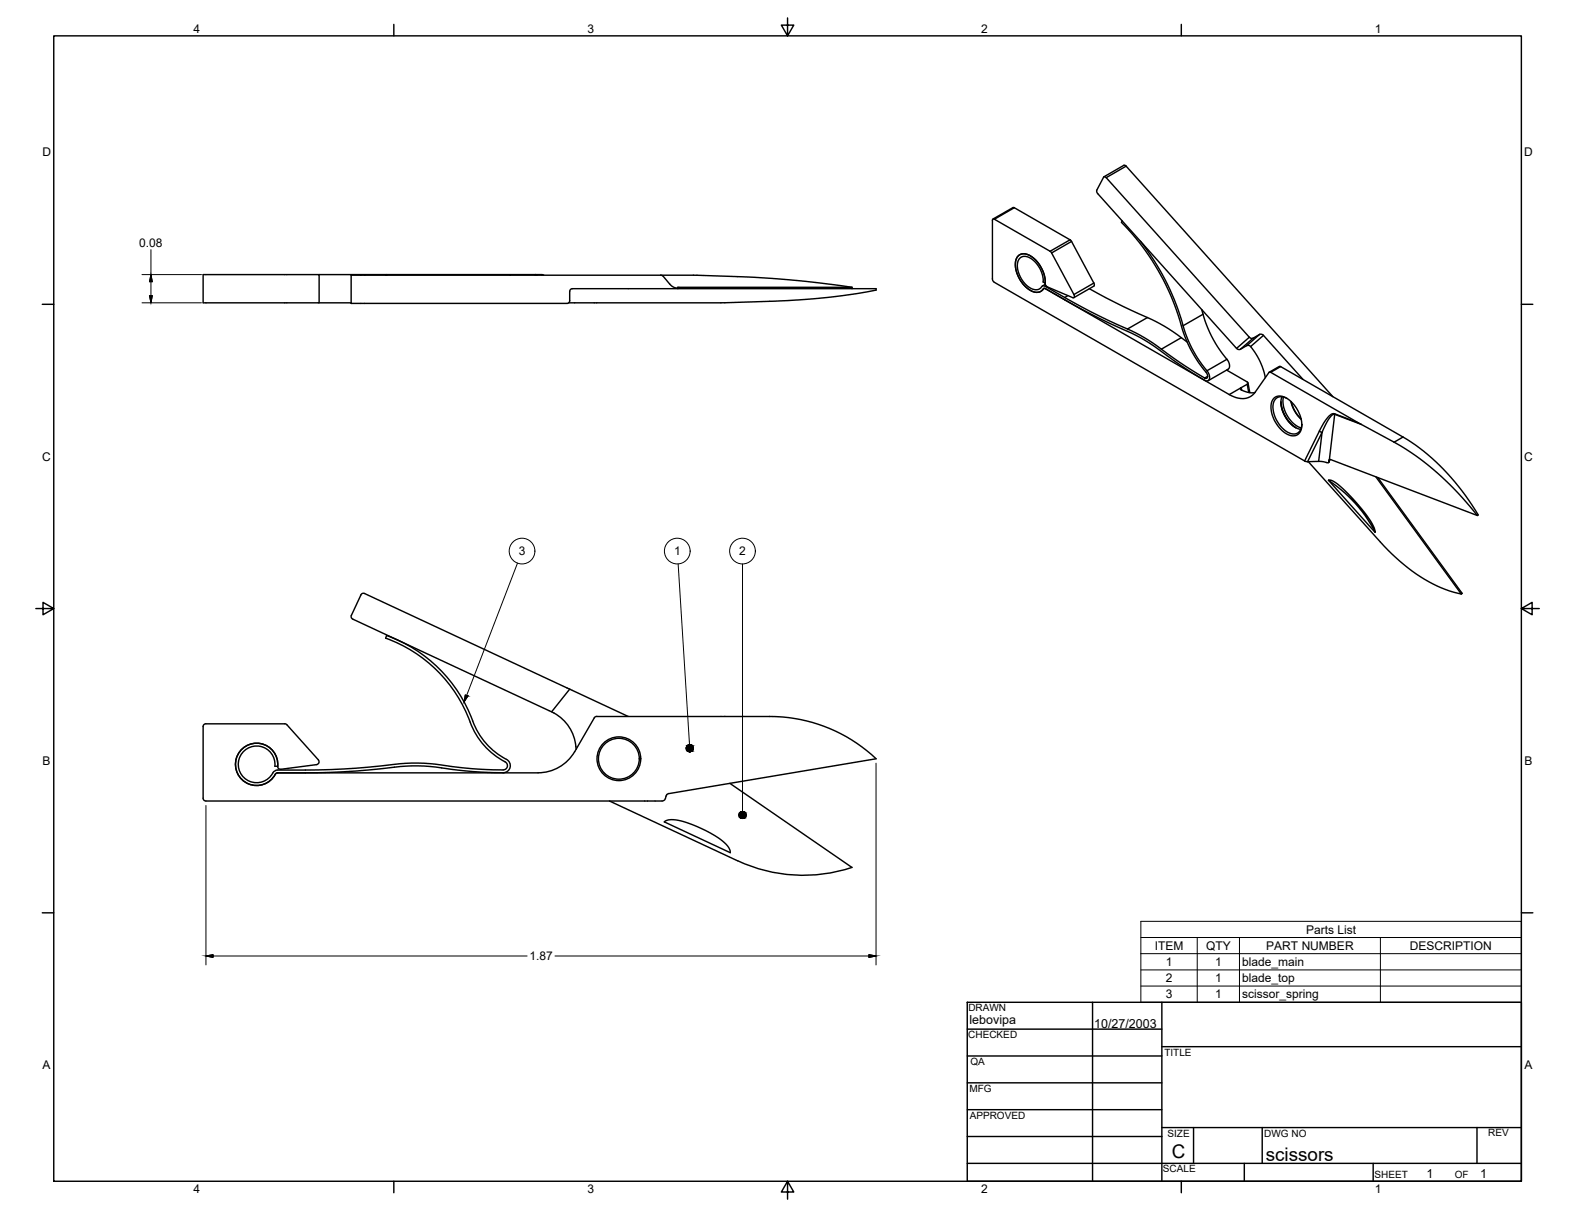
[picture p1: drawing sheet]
<svg xmlns="http://www.w3.org/2000/svg" width="559mm" height="432mm" viewBox="0 0 559 432" stroke-linecap="round" stroke-linejoin="round" font-family="sans-serif">
<!-- layer: Visible Edges(ANSI) -->
<g fill="none" stroke="#000" stroke-width=".51">
<path d="M352.3 77.7l7.4-4.1 20.2 11.7 8.4 15.6-.2 .6-7.1 4.1M391.7 62.7l7-4 .7 .1 73.5 81.9M398.1 78.3l-.2 .6a85.9 85.9 0 0 1 22 39.3 50.3 50.3 0 0 0 8.4 14.6 .81 .81 0 0 1 .1 1.1 .81 .81 0 0 1-1 .2 233.2 233.2 0 0 1-19.8-13.3l-4.6-2.6a271.4 271.4 0 0 1-32.4-16.7h-.7a2.99 2.99 0 0 1-4.6 .5 9.3 9.3 0 0 1-4-9.6 2.84 2.84 0 0 1 4.6-.6 9.9 9.9 0 0 1 4.2 8.3l.7 .4M72.1 97.4h41.1v10h-41.1zM113.2 97.4h23.6v.2M136.8 97.4h.4v.2M137.2 97.4h43.9M181.1 97.4h11.2l.7 .2M181.1 97.4v.2M189.9 97.4l.6 .2M234.4 97.6l12.9 .1 14.4 .4a357.2 357.2 0 0 1 40.6 3.8M234.4 97.6l.8 .3 2.4 2.9a3.7 3.7 0 0 0 2.9 1.4l-.2-.2 .3-.1h61.7"/>
<path d="M234.4 97.6h-109.8v10.1h76.6a.94 .94 0 0 0 .9-1v-3.4l.4-.6 .6-.3h107.7v.5a229.6 229.6 0 0 1-37.7 4l-17.3 .5h-54M404.6 85.5a88.2 88.2 0 0 1 16 32.7 45.9 45.9 0 0 0 8.1 14.1 1.68 1.68 0 0 1-.7 2.9 179.6 179.6 0 0 1-20.5-13.7l-4.4-2.5a258.2 258.2 0 0 1-25.4-12.6M113.2 107.4h11.4M240.5 102.2v.2M302.3 101.9v.5M370.8 100.5a10.9 10.9 0 0 0-7-10.4 3.2 3.2 0 0 0-3.6 3.9 10.8 10.8 0 0 0 7.1 9.7 3.8 3.8 0 0 0 3.3-1.4l.2 .1M370.8 100.5l.2 .8 .6 .5 9 3.8 .5-.1-.1-1-8.2-15.2-20-11.5h-.5l-.2 21.3 .7 1.1 110.2 63.5h5.4l2.7 .5 .3-.2 .3-.9h.4l52 19.8M370.8 102.4l65.3 37.6a6.8 6.8 0 0 0 8.8-.3l5.3-7.5 .5-.2 31.3 18.1 12.6 6.8a99.5 99.5 0 0 1 29.5 26M370.9 100.9l-1.1 .6M386.5 102.4a359.1 359.1 0 0 0 25.1 12.5l4.5 2.8 5.1 3.6M426.4 109.8a46.6 46.6 0 0 0 9.6 18.7 1.98 1.98 0 0 1-.3 2.5l-7 4.1M435.2 131.3l7.4 4.3 .2 .3-.2 .3-2.2 1.3a.43 .43 0 0 0-.3 .5 .43 .43 0 0 0 .3 .3l2.8 1h2"/>
<path d="M442.8 135.9l.6 3.4M448.9 134a23 23 0 0 0-5.6-11.4h-.9l-2.6 1.4-1.1-.4-49.2-54.9-.3-.5-.1-.8 2.6-4.7 .7 .2 50.9 56.8 1 .4 2.7-1.5 1.1 .3 14.2 15.7M450.3 132.1l3.9-2.1 43.6 25.1a78.4 78.4 0 0 1 26.7 27.6l-.4 .2M452.1 141.2a4.6 4.6 0 0 1 6.1 1.4 10.5 10.5 0 0 1 3.2 10.4 3.5 3.5 0 0 1-5.4 .6 11.1 11.1 0 0 1-4.7-11.2zM454.5 142.6a12.1 12.1 0 0 0 5.2 9.2M454.8 140.8a10 10 0 0 0 6.7 11.5M455.4 140.9a10.5 10.5 0 0 0 6.3 10.9M456.6 141.4a3.2 3.2 0 0 0-3.7-.2 3.2 3.2 0 0 0-1.3 3.5 10.3 10.3 0 0 0 7 9.3 2.97 2.97 0 0 0 3.3-3.5M458 142.4a12.3 12.3 0 0 0 3.6 6.4M458.1 142.5a12.8 12.8 0 0 0 3.5 6.1M464.2 163.8l25.6 28.5a56.9 56.9 0 0 0 27.2 18.1l1.4 .4M471.3 170.4a2.96 2.96 0 0 1 2.9 1.1 56.6 56.6 0 0 1 13.4 15.8l.3 1.6a48.3 48.3 0 0 0-16.6-18.5z"/>
<path d="M471.3 170.4l16.6 18.5M471.8 163l-.5 1.1M488.1 169.2l30.3 41.6M488.8 169.4l30 41.1-.4 .3M124.7 218.3a1.01 1.01 0 0 0 .4 1.4M124.7 218.3l3.3-7.2a1.01 1.01 0 0 1 1.4-.5l72.7 33.9M125.2 219.7l70.5 32.9 6.4-8.1M72.1 257.8a1.01 1.01 0 0 1 1-1h28.2l11.7 12.8M72.1 257.8v25.4M195.7 252.6a15 15 0 0 1 8.6 12.3M202.1 244.5l20.8 9.7M210.8 254.7l.9-.5h61.4a54.9 54.9 0 0 1 37.7 15l-73.5 12.4"/>
<path d="M210.8 254.7l-6.9 12a15 15 0 0 1-13 7.5M97.5 271.9a6.5 6.5 0 0 0-8.3-6.9 6.5 6.5 0 0 0-3.2 10.3 6.5 6.5 0 0 0 10.8-1l.9-.9a330.5 330.5 0 0 0 44.3-2.4 67.1 67.1 0 0 1 18.4 1l10.9 1 7.3 .2a1.5 1.5 0 0 0 1.4-1.2 1.5 1.5 0 0 0-.7-1.7 26.7 26.7 0 0 1-13.3-16.1 49.9 49.9 0 0 0-29.2-27.8l.4-.9a51.2 51.2 0 0 1 31 31.6 25.6 25.6 0 0 0 12 12.7 2.51 2.51 0 0 1 .7 2.7 2.51 2.51 0 0 1-2.3 1.7 174.4 174.4 0 0 1-26.1-2.3l-8.4-.1a317.5 317.5 0 0 1-35.8 2.4M97.5 271.9h1M98.5 271.9l.3 .8 .8 .2M98.5 271.9a7.5 7.5 0 0 0-9.9-7.7 7.5 7.5 0 0 0-3.2 12.1 7.5 7.5 0 0 0 12.4-1.8l.8-.3M98.6 274.2h92.3M112.4 271.3l-12.7 1.6M112.9 269.6a1.01 1.01 0 0 1-.6 1.7M204.3 264.9l.1 1M259 277.9l43.3 29.9a55 55 0 0 1-40.6-2.4M216.2 284.2l45.5 21.2M235.7 291.6a5.4 5.4 0 0 1 5-.5 41.2 41.2 0 0 1 16.9 8.4 4.1 4.1 0 0 1 1.5 3z"/>
<path d="M237.3 281.6l-.9 .6-.6 1.6-.7 .4h-162a1.01 1.01 0 0 1-1-1M387.6 355.6v63.5M343.2 374.7h69M343.2 365.1h69M343.2 393.7h69M343.2 384.2h69M343.2 412.8h196.6M343.2 403.2h69M423.5 400.1v12.7M441.5 412.8v6.3M447.8 400.1v12.7M487.2 412.8v6.3"/>
<path d="M524 400.1v12.7"/>
<circle cx="219.6" cy="269.2" r="7.3"/>
<circle cx="219.6" cy="269.2" r="7.8"/>
</g>
<!-- layer: Visible Tangent Edges(ANSI) -->
<g fill="none" stroke="#000" stroke-width=".51">
<path d="M399.5 58.9l-7 4.1M359.9 73.7l-7.1 4.1M379.6 85.1l-7 4.1M380.2 85.7l-7.1 4M371.1 101.4l-.3 .2M378.9 104.9l-1.2 .7M388.1 100.4l-7.1 4.1M407.1 112.7l-7.1 4M419.1 119.8l-7 4.1M426.8 111.5l-7 4.1M443.3 119.7l-4.6 3.9M444.6 120l-4.5 3.9"/>
<path d="M446.9 118.7l-4.5 3.9M448.3 119l-4.6 4M428.5 133.5l-1.1 .6M435.3 127.5l-7.1 4.1M440.5 138.4l-.1-.9-4.3 2.5M442.5 136.3l.5 3M454.4 130.1l-3.6 2M468.1 152.9l1 .5M468.1 152.9l-5.2 10.7M469.1 153.4l-1.3 10.3M469.1 153.4l-5.2 10.4M473.5 146.8v.2"/>
<path d="M473.5 147a4.4 4.4 0 0 0-2.9 3.2l-1.5 3.2M473.5 147l-1.8 16.1M473.5 147l9.5 3.6M482 150.1l-8.5-3.3a2.8 2.8 0 0 0-2.8 1.7l-2.6 4.4M497.8 155.1l-3.2 1.8M471.6 163.8l-.1 .1M471.8 163.2l-.3 .1"/>
</g>
<!-- layer: Border_0 -->
<g fill="none" stroke="#000" stroke-width=".51">
<path d="M19.1 12.7h520.7v406.4h-520.7zM139.7 8.7v4M279.4 6.4v6.3l-2.2-3.8h4.4l-2.2 3.8M419.1 8.7v4M15 108h4.1M539.8 108h4M12.7 215.9h6.4l-3.8-2.2v4.4l3.8-2.2M539.8 215.9l3.8 2.2v-4.4l-3.8 2.2h6.3M15 323.9h4.1M539.8 323.9h4M139.7 419.1v4.1M279.4 419.1l2.2 3.8h-4.4l2.2-3.8v6.4"/>
<path d="M419.1 419.1v4.1"/>
</g>
<!-- layer: Sketch Geometry(ANSI) -->
<path d="M343.2 355.6h196.6v63.5h-196.6zM412.2 355.6v63.5M412.2 371.4h127.6M412.2 400.1h127.6" fill="none" stroke="#000" stroke-width=".51"/>
<!-- layer: Symbols(ANSI) -->
<g fill="none" stroke="#000" stroke-width=".35">
<path d="M183.6 199.8l-18.9 49.3 .4-2.5 .9 .3-1.3 2.2M240.6 200.1l4 64.1M263.4 200.1v87.8M404.8 332.6v23h135v-17.2M404.8 338.4h135M424.8 332.6v23M439.8 332.6v23M489.8 332.6v23M539.8 332.6v-5.7h-135v5.7h135v5.8M404.8 349.9h135M404.8 344.1h135"/>
<circle cx="185.2" cy="195.5" r="4.6"/>
<circle cx="240.3" cy="195.5" r="4.6"/>
<circle cx="263.4" cy="195.5" r="4.6"/>
<circle cx="244.7" cy="265.5" r="1.26"/>
<circle cx="263.4" cy="289.2" r="1.26"/>
</g>
<g fill="#000" stroke="#000" stroke-width=".35">
<path d="M244.5 266.7h.5zM244.5 264.3h.4zM263.2 290.4h.5zM263.3 287.9h.3z"/>
<path d="M165.1 246.6l.9 .3h-1zM165 246.9l-.3 2.2 1.3-2.2z"/>
<path d="M244.5 266.7h.4zM244.5 266.7h.4z"/>
<path d="M244.5 264.3h.5zM244.5 264.3h.5z"/>
<path d="M244.5 264.3h.6zM244.3 264.3h.8z"/>
<path d="M244.3 264.3l.9 .1zM244.2 264.4h1z"/>
<path d="M244.3 266.7h.8zM244.3 266.7h.7z"/>
<path d="M244.2 264.4h1.1zM244.1 264.4h1.2z"/>
<path d="M244.2 266.6h1zM244.2 266.6l.9 .1z"/>
<path d="M244.1 264.4l1.3 .1zM244 264.5h1.4z"/>
<path d="M244.1 266.6h1.2zM244.1 266.6h1.1z"/>
<path d="M244 264.5h1.5zM243.9 264.5h1.6z"/>
<path d="M244 266.5h1.4zM244 266.5l1.3 .1z"/>
<path d="M243.9 264.5l1.7 .1zM243.9 264.5l1.7 .1z"/>
<path d="M243.9 266.4h1.6zM243.9 266.4l1.5 .1z"/>
<path d="M243.8 264.6l1.9 .1zM243.8 264.6l1.9 .1z"/>
<path d="M243.8 266.4h1.8zM243.8 266.4h1.7z"/>
<path d="M243.7 264.7l2.1 .1zM243.7 264.7l2.1 .1z"/>
<path d="M243.7 266.3h2zM243.7 266.3l1.9 .1z"/>
<path d="M243.7 264.8l2.1 .1zM243.7 264.8l2.1 .1z"/>
<path d="M243.7 266.2h2.1zM243.7 266.2l2 .1z"/>
<path d="M243.6 264.9l2.3 .1zM243.6 264.9l2.3 .1z"/>
<path d="M243.6 266.1h2.2zM243.6 266.1l2.2 .1z"/>
<path d="M243.6 265l2.3 .1zM243.6 265l2.3 .1z"/>
<path d="M243.6 266h2.3zM243.6 266l2.2 .1z"/>
<path d="M243.5 265.1l2.5 .2zM243.5 265.1l2.5 .2z"/>
<path d="M243.5 265.9h2.4zM243.5 265.9l2.4 .1z"/>
<path d="M243.5 265.3l2.5 .1zM243.5 265.3l2.5 .1z"/>
<path d="M243.5 265.4l2.5 .1zM243.5 265.4l2.5 .1z"/>
<path d="M243.5 265.6l2.5 .1zM243.5 265.6l2.5 .1z"/>
<path d="M243.5 265.7h2.5zM243.5 265.7l2.4 .2z"/>
<path d="M243.5 265.5h2.5zM243.5 265.5l2.5 .1z"/>
<path d="M263.2 290.4h.4zM263.3 290.4h.3z"/>
<path d="M263.3 287.9l.4 .1zM263.2 288h.5z"/>
<path d="M263.2 288h.6zM263 288h.8z"/>
<path d="M263 288h1zM262.9 288h1.1z"/>
<path d="M263 290.4h.8zM263 290.4h.7z"/>
<path d="M262.9 288l1.2 .1zM262.8 288.1h1.3z"/>
<path d="M262.9 290.3h1.1zM262.9 290.3l.9 .1z"/>
<path d="M262.8 288.1l1.4 .1zM262.7 288.2h1.5z"/>
<path d="M262.8 290.3h1.3zM262.8 290.3h1.2z"/>
<path d="M262.7 288.2h1.6zM262.6 288.2h1.7z"/>
<path d="M262.7 290.2h1.5zM262.7 290.2l1.4 .1z"/>
<path d="M262.6 288.2l1.8 .1zM262.6 288.2l1.8 .1z"/>
<path d="M262.6 290.1h1.7zM262.6 290.1l1.6 .1z"/>
<path d="M262.6 288.3l1.8 .1zM262.6 288.3l1.8 .1z"/>
<path d="M262.6 290h1.8zM262.6 290l1.7 .1z"/>
<path d="M262.5 288.4l2 .1zM262.5 288.4l2 .1z"/>
<path d="M262.5 289.9h1.9zM262.5 289.9l1.9 .1z"/>
<path d="M262.4 288.5l2.2 .1zM262.4 288.5l2.2 .1z"/>
<path d="M262.4 289.9h2.1zM262.4 289.9h2z"/>
<path d="M262.3 288.6l2.3 .1zM262.3 288.6l2.3 .1z"/>
<path d="M262.3 289.8h2.3zM262.3 289.8l2.2 .1z"/>
<path d="M262.3 288.7l2.3 .1zM262.3 288.7l2.3 .1z"/>
<path d="M262.3 289.6h2.3zM262.3 289.6l2.3 .2z"/>
<path d="M262.3 288.8l2.4 .1zM262.3 288.8l2.4 .1z"/>
<path d="M262.3 289.5h2.3zM262.3 289.5l2.3 .1z"/>
<path d="M262.2 288.9l2.5 .2zM262.2 288.9l2.5 .2z"/>
<path d="M262.2 289.4h2.5zM262.2 289.4l2.4 .1z"/>
<path d="M262.2 289.1l2.5 .1zM262.2 289.1l2.5 .1z"/>
<path d="M262.2 289.2l2.5 .1zM262.2 289.2l2.5 .1z"/>
<path d="M262.2 289.3h2.5zM262.2 289.3l2.5 .1z"/>
</g>
<!-- layer: Dimensions(ANSI) -->
<path d="M50.4 97.4h21.1M53.6 88.6v8.8l-.6 2.5h1l-.4-2.5v10M50.4 107.4h21.1M53 104.9h1l-.4 2.5zM310.8 270.8v71.6M73.1 285.8v56.6M73.1 339.2l2.5 .5v-1l-2.5 .5h113.9M196.9 339.2h113.9M308.3 338.7l2.5 .5-2.5 .5z" fill="none" stroke="#000" stroke-width=".35"/>
<g fill="#000" stroke="#000" stroke-width=".35">
<path d="M53.6 97.4l.4 2.5h-1zM53 104.9h1l-.4 2.5z"/>
<path d="M73.1 339.2l2.5-.5v.5zM73.1 339.2l2.5 .5v-.5z"/>
<path d="M308.3 338.7l2.5 .5h-2.5zM308.3 339.2v.5l2.5-.5z"/>
</g>
<g font-size="6.7">
<text x="415.7" y="411">C</text>
<text x="449.1" y="412">scissors</text>
</g>
<g font-size="4.4">
<text x="344" y="363.4">lebovipa</text>
<text x="388.2" y="364.6">10/27/2003</text>
<text x="506.1" y="418">1</text>
<text x="525.1" y="418.1">1</text>
</g>
<g font-size="4.3">
<text x="68.7" y="11.7">4</text>
<text x="208.4" y="11.7">3</text>
<text x="348.1" y="11.7">2</text>
<text x="487.8" y="11.7">1</text>
<text x="15" y="55.5">D</text>
<text x="540.8" y="55.5">D</text>
<text x="49.4" y="87.8">0.08</text>
<text x="15" y="163.5">C</text>
<text x="540.8" y="163.5">C</text>
<text x="184.1" y="197.1">3</text>
<text x="239.2" y="197.1">1</text>
<text x="262.3" y="197.1">2</text>
<text x="15.1" y="271.4">B</text>
<text x="540.9" y="271.4">B</text>
<text x="463.4" y="331.3">Parts List</text>
<text x="187.8" y="340.7">1.87</text>
<text x="409.7" y="337">ITEM</text>
<text x="427.9" y="337.1">QTY</text>
<text x="449.3" y="337">PART NUMBER</text>
<text x="500.2" y="337.1">DESCRIPTION</text>
<text x="413.6" y="342.8">1</text>
<text x="431.1" y="342.8">1</text>
<text x="440.7" y="342.8">blade_main</text>
<text x="413.6" y="348.5">2</text>
<text x="431.1" y="348.5">1</text>
<text x="440.7" y="348.5">blade_top</text>
<text x="413.6" y="354.3">3</text>
<text x="431.1" y="354.3">1</text>
<text x="440.7" y="354.3">scissor_spring</text>
<text x="15.1" y="379.4">A</text>
<text x="540.9" y="379.4">A</text>
<text x="68.7" y="423.2">4</text>
<text x="208.4" y="423.2">3</text>
<text x="348.1" y="423.2">2</text>
<text x="487.8" y="423.2">1</text>
</g>
<g font-size="3.5">
<text x="343.6" y="358.6">DRAWN</text>
<text x="343.6" y="368.2">CHECKED</text>
<text x="344.3" y="377.7">QA</text>
<text x="413.1" y="374.7">TITLE</text>
<text x="344" y="387.5">MFG</text>
<text x="344.1" y="397.1">APPROVED</text>
<text x="414.2" y="403.4">SIZE</text>
<text x="448.5" y="403.3">DWG NO</text>
<text x="528" y="403.2">REV</text>
<text x="412.6" y="415.7">SCALE</text>
<text x="487.7" y="418.1">SHEET</text>
<text x="516.2" y="418.1">OF</text>
</g>
</svg>
